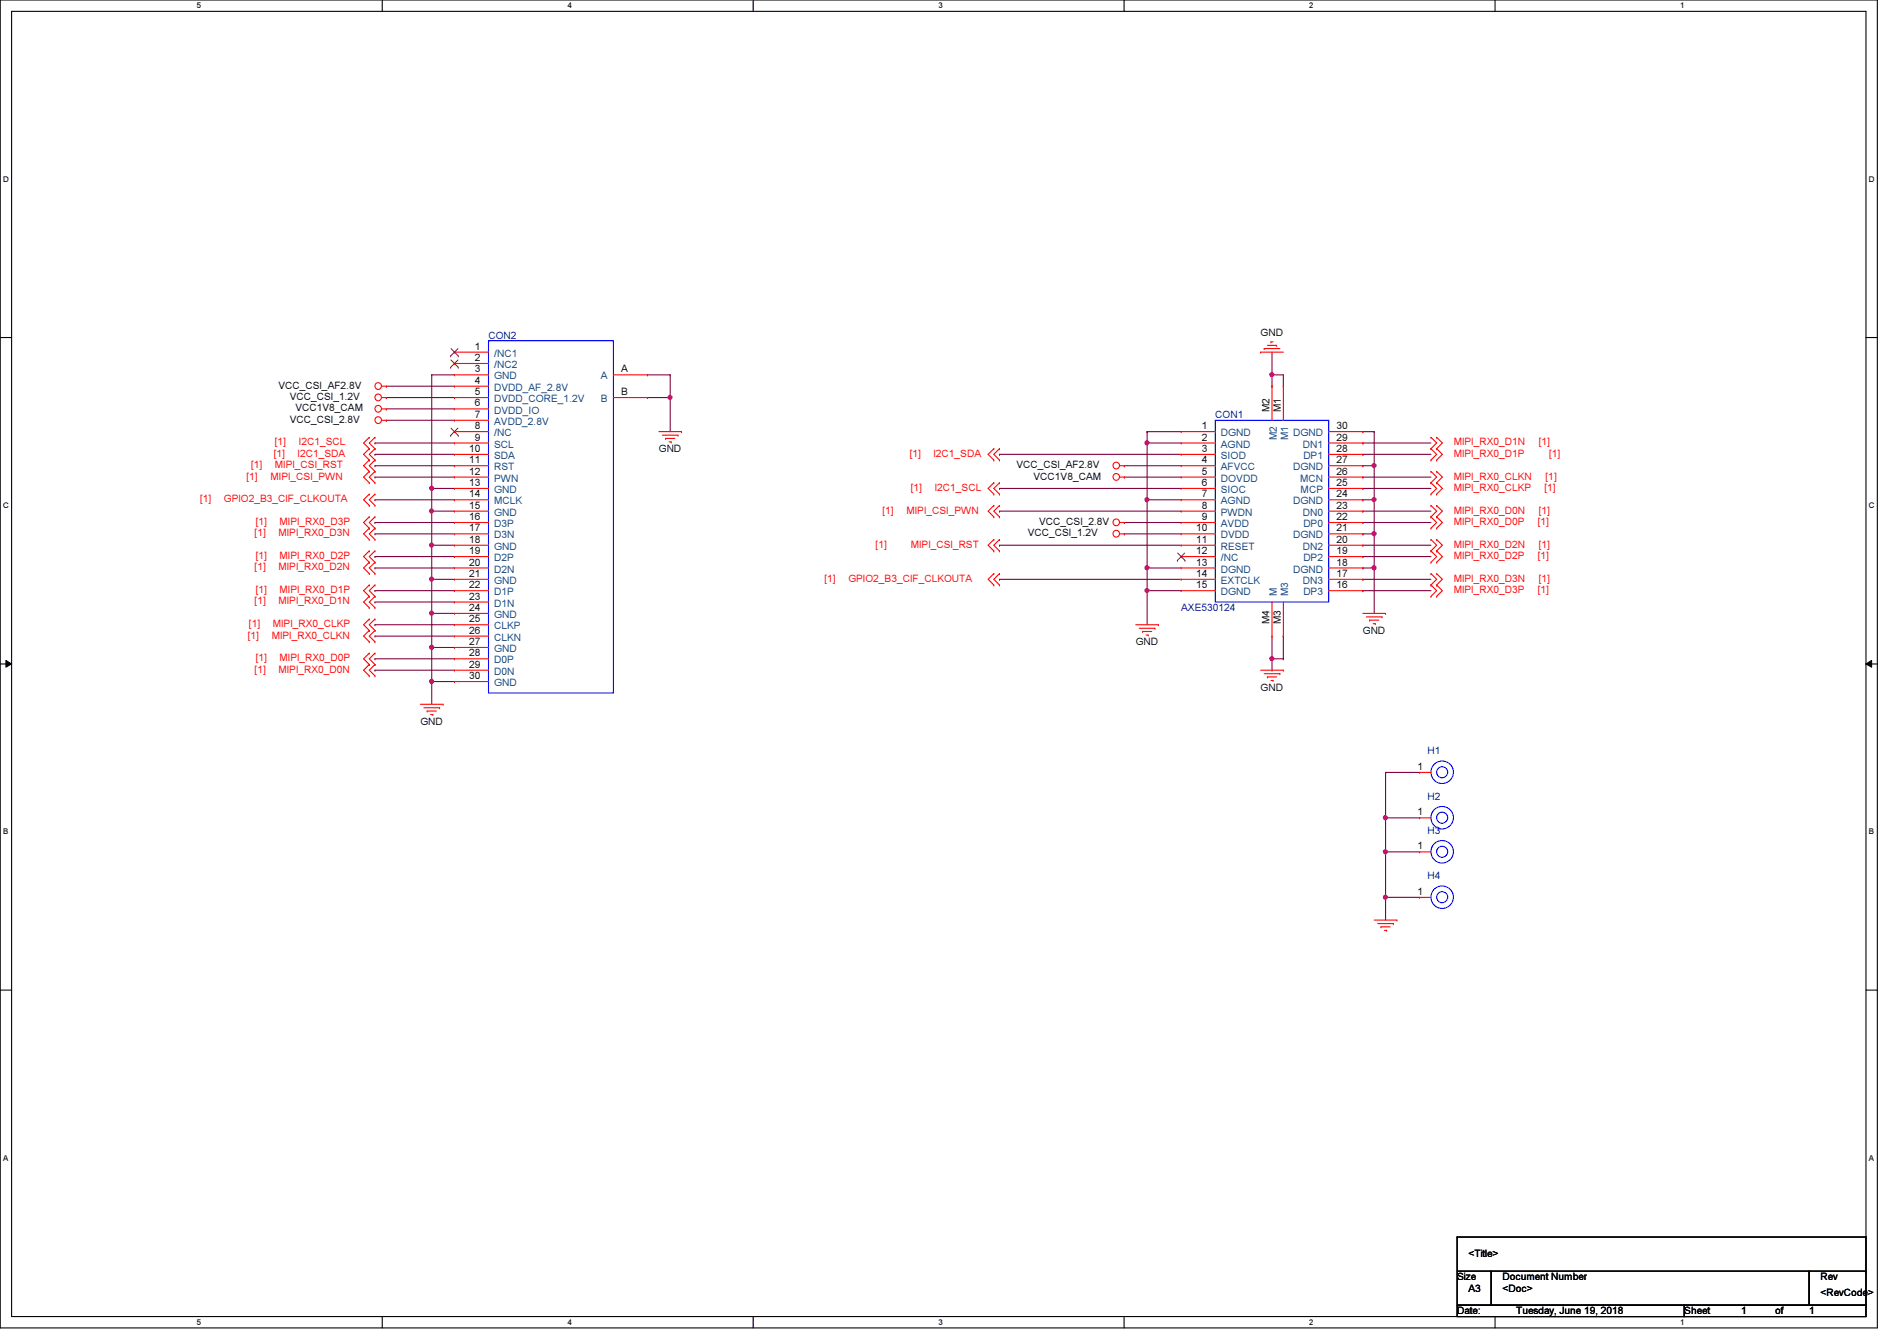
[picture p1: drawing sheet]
<svg xmlns="http://www.w3.org/2000/svg" width="297mm" height="210mm" viewBox="0 0 297 210" stroke-linecap="round" stroke-linejoin="round" font-family="sans-serif">
<path d="M0 0h294v207.9h-294zM1.8 1.8h290.4v204.3h-290.4z" fill="none" stroke="#000" stroke-width=".17"/>
<g fill="#fff">
<path d="M30.8 .2h.7v1.4h-.7z"/>
<path d="M30.8 206.2h.7v1.4h-.7z"/>
</g>
<path d="M59.9 0v1.8M59.9 206.1v1.8" fill="none" stroke="#000" stroke-width=".17"/>
<g fill="#fff">
<path d="M88.9 .2h.6v1.4h-.6z"/>
<path d="M88.9 206.2h.6v1.4h-.6z"/>
</g>
<path d="M117.9 0v1.8M117.9 206.1v1.8" fill="none" stroke="#000" stroke-width=".17"/>
<g fill="#fff">
<path d="M146.9 .2h.7v1.4h-.7z"/>
<path d="M146.9 206.2h.7v1.4h-.7z"/>
</g>
<path d="M176 0v1.8M176 206.1v1.8" fill="none" stroke="#000" stroke-width=".17"/>
<g fill="#fff">
<path d="M205 .2h.7v1.4h-.7z"/>
<path d="M205 206.2h.7v1.4h-.7z"/>
</g>
<path d="M234.1 0v1.8M234.1 206.1v1.8" fill="none" stroke="#000" stroke-width=".17"/>
<g fill="#fff">
<path d="M263.1 .2h.7v1.4h-.7z"/>
<path d="M263.1 206.2h.7v1.4h-.7z"/>
<path d="M.5 27.3h.9v1.4h-.9z"/>
<path d="M292.6 27.3h.9v1.4h-.9z"/>
<path d="M.5 78.4h.9v1.4h-.9z"/>
<path d="M292.6 78.4h.9v1.4h-.9z"/>
</g>
<path d="M0 52.8h1.8M292.2 52.8h1.8" fill="none" stroke="#000" stroke-width=".17"/>
<g fill="#fff">
<path d="M.5 129.5h.8v1.4h-.8z"/>
<path d="M292.6 129.5h.9v1.4h-.9z"/>
</g>
<path d="M0 103.9h1.8M292.2 103.9h1.8" fill="none" stroke="#000" stroke-width=".17"/>
<path d="M.9 103.4l.9 .5-.9 .5zM292.2 103.9l.9-.5v1z" fill="#000"/>
<path d="M.9 103.4l.9 .5-.9 .5zM292.2 103.9l.9-.5v1z" fill="none" stroke="#000" stroke-width=".16"/>
<g fill="#fff">
<path d="M.5 180.5h.8v1.4h-.8z"/>
<path d="M292.6 180.5h.9v1.4h-.9z"/>
</g>
<path d="M0 155h1.8M292.2 155h1.8" fill="none" stroke="#000" stroke-width=".17"/>
<path d="M217 120.9h.1M217 128h.1M217 120.9h5.3M217 120.9v7.1M217 128h5.3" fill="none" stroke="#800040" stroke-width=".17"/>
<circle cx="216.9" cy="128" r=".32" fill="#f0f"/>
<circle cx="216.9" cy="128" r=".32" fill="none" stroke="#f0f" stroke-width=".17"/>
<path d="M217 128h.1M217 133.3h.1M217 128v5.3M217 133.3h5.3" fill="none" stroke="#800040" stroke-width=".17"/>
<circle cx="216.9" cy="133.3" r=".32" fill="#f0f"/>
<circle cx="216.9" cy="133.3" r=".32" fill="none" stroke="#f0f" stroke-width=".17"/>
<path d="M217 133.3h.1M217 133.3v7.2M217 140.5h.1M217 140.5h5.3" fill="none" stroke="#800040" stroke-width=".17"/>
<circle cx="216.9" cy="140.4" r=".32" fill="#f0f"/>
<circle cx="216.9" cy="140.4" r=".32" fill="none" stroke="#f0f" stroke-width=".17"/>
<g fill="none" stroke="#800040" stroke-width=".17">
<path d="M67.6 58.7v21.3M58.7 78.2h.1M58.7 72.9h.1M58.7 74.7h.1M58.7 78.2h12.5M58.7 72.9h12.5M58.7 74.7h12.5M67.6 76.5h.1M67.6 76.5h3.6M58.7 88.9h.1M58.7 87.1h.1M58.7 81.8h.1"/>
<path d="M58.7 83.6h.1M58.7 88.9h12.5M58.7 87.1h12.5M58.7 81.8h12.5M58.7 83.6h12.5M58.7 104.9h.1M58.7 103.1h.1M58.7 104.9h12.5M58.7 103.1h12.5M217 140.5h.1M217 140.5v3.5"/>
</g>
<circle cx="67.6" cy="80" r=".32" fill="#f0f"/>
<circle cx="67.6" cy="80" r=".32" fill="none" stroke="#f0f" stroke-width=".17"/>
<circle cx="67.6" cy="76.4" r=".32" fill="#f0f"/>
<circle cx="67.6" cy="76.4" r=".32" fill="none" stroke="#f0f" stroke-width=".17"/>
<path d="M67.6 80h.1M67.6 80h3.6M67.6 80v5.3" fill="none" stroke="#800040" stroke-width=".17"/>
<circle cx="67.6" cy="85.3" r=".32" fill="#f0f"/>
<circle cx="67.6" cy="85.3" r=".32" fill="none" stroke="#f0f" stroke-width=".17"/>
<path d="M67.6 85.3h.1M67.6 90.7h.1M67.6 85.3h3.6M67.6 85.3v10.7M67.6 90.7h3.6" fill="none" stroke="#800040" stroke-width=".17"/>
<circle cx="67.6" cy="96" r=".32" fill="#f0f"/>
<circle cx="67.6" cy="96" r=".32" fill="none" stroke="#f0f" stroke-width=".17"/>
<circle cx="67.6" cy="90.7" r=".32" fill="#f0f"/>
<circle cx="67.6" cy="90.7" r=".32" fill="none" stroke="#f0f" stroke-width=".17"/>
<path d="M67.6 96h.1M67.6 96h3.6M67.6 96v10.7M67.6 101.3h.1M67.6 101.3h3.6" fill="none" stroke="#800040" stroke-width=".17"/>
<circle cx="67.6" cy="106.7" r=".32" fill="#f0f"/>
<circle cx="67.6" cy="106.7" r=".32" fill="none" stroke="#f0f" stroke-width=".17"/>
<circle cx="67.6" cy="101.3" r=".32" fill="#f0f"/>
<circle cx="67.6" cy="101.3" r=".32" fill="none" stroke="#f0f" stroke-width=".17"/>
<path d="M101.4 58.7h.1M101.4 58.7h3.5M104.9 58.7h.1M104.9 58.7v8.9M101.4 62.2h.1M101.4 62.2h3.5M104.9 62.2h.1M67.6 106.7h.1M67.6 106.7h3.6M67.6 106.7v3.5" fill="none" stroke="#800040" stroke-width=".17"/>
<circle cx="104.9" cy="62.2" r=".32" fill="#f0f"/>
<circle cx="104.9" cy="62.2" r=".32" fill="none" stroke="#f0f" stroke-width=".17"/>
<g fill="none" stroke="#800040" stroke-width=".17">
<path d="M67.6 58.7h.1M67.6 58.7h3.6M58.7 69.3h.1M58.7 71.1h.1M58.7 69.3h12.5M58.7 71.1h12.5M60.5 60.5h.1M60.5 62.2h.1M60.5 64h.1M60.5 65.8h.1M60.5 60.5h10.7M60.5 62.2h10.7"/>
<path d="M60.5 64h10.7M60.5 65.8h10.7M156.5 71.1h.1M156.5 76.5h.1M156.5 71.1h28.5M156.5 76.5h28.5M176.1 72.9h.1M176.1 74.7h.1M176.1 72.9h8.9M176.1 74.7h8.9M213.4 74.7h.1M213.4 76.5h.1"/>
<path d="M213.4 69.3h.1M213.4 71.1h.1M213.4 67.6h.1M213.4 69.3h10.7M213.4 71.1h10.7M213.4 74.7h10.7M213.4 76.5h10.7M213.4 67.6h1.8M215.2 67.6h.1M215.2 67.6v5.3M156.5 90.7h.1M156.5 90.7h28.5"/>
<path d="M176.1 81.8h.1M176.1 81.8h8.9M213.4 85.3h.1M213.4 87.1h.1M213.4 90.7h.1M213.4 92.5h.1M213.4 80h.1M213.4 81.8h.1M213.4 90.7h10.7M213.4 81.8h10.7M213.4 85.3h10.7M213.4 87.1h10.7"/>
<path d="M213.4 92.5h10.7M213.4 80h10.7"/>
</g>
<circle cx="215.2" cy="72.9" r=".32" fill="#f0f"/>
<circle cx="215.2" cy="72.9" r=".32" fill="none" stroke="#f0f" stroke-width=".17"/>
<path d="M213.4 72.9h.1M213.4 78.2h.1M213.4 72.9h1.8M213.4 78.2h1.8M215.2 72.9h.1M215.2 78.2h.1M215.2 72.9v10.7" fill="none" stroke="#800040" stroke-width=".17"/>
<circle cx="215.2" cy="83.5" r=".32" fill="#f0f"/>
<circle cx="215.2" cy="83.5" r=".32" fill="none" stroke="#f0f" stroke-width=".17"/>
<circle cx="215.2" cy="78.2" r=".32" fill="#f0f"/>
<circle cx="215.2" cy="78.2" r=".32" fill="none" stroke="#f0f" stroke-width=".17"/>
<path d="M213.4 83.6h.1M213.4 88.9h.1M213.4 83.6h1.8M213.4 88.9h1.8M215.2 83.6h.1M215.2 88.9h.1M215.2 83.6v12.4" fill="none" stroke="#800040" stroke-width=".17"/>
<circle cx="215.2" cy="88.9" r=".32" fill="#f0f"/>
<circle cx="215.2" cy="88.9" r=".32" fill="none" stroke="#f0f" stroke-width=".17"/>
<path d="M179.6 67.6h.1M179.6 69.3h.1M179.6 67.6v1.7M179.6 67.6h5.4M179.6 69.3h5.4" fill="none" stroke="#800040" stroke-width=".17"/>
<circle cx="179.6" cy="69.3" r=".32" fill="#f0f"/>
<circle cx="179.6" cy="69.3" r=".32" fill="none" stroke="#f0f" stroke-width=".17"/>
<path d="M179.6 69.3h.1M179.6 78.2h.1M179.6 69.3v19.6M179.6 78.2h5.4" fill="none" stroke="#800040" stroke-width=".17"/>
<circle cx="179.6" cy="88.9" r=".32" fill="#f0f"/>
<circle cx="179.6" cy="88.9" r=".32" fill="none" stroke="#f0f" stroke-width=".17"/>
<circle cx="179.6" cy="78.2" r=".32" fill="#f0f"/>
<circle cx="179.6" cy="78.2" r=".32" fill="none" stroke="#f0f" stroke-width=".17"/>
<path d="M179.6 88.9h.1M179.6 92.5h.1M179.6 88.9h5.4M179.6 88.9v8.9M179.6 92.5h5.4" fill="none" stroke="#800040" stroke-width=".17"/>
<circle cx="179.6" cy="92.4" r=".32" fill="#f0f"/>
<circle cx="179.6" cy="92.4" r=".32" fill="none" stroke="#f0f" stroke-width=".17"/>
<g fill="none" stroke="#800040" stroke-width=".17">
<path d="M156.5 80h.1M156.5 85.3h.1M156.5 80h28.5M156.5 85.3h28.5M176.1 83.6h.1M176.1 83.6h8.9M199.2 99.6v5.3M201 99.6h.1M201 99.6v3.5M199.2 103.1h.1M199.2 104.9h.1M199.2 103.1h1.8"/>
<path d="M201 103.1h.1"/>
</g>
<circle cx="199.2" cy="103.1" r=".32" fill="#f0f"/>
<circle cx="199.2" cy="103.1" r=".32" fill="none" stroke="#f0f" stroke-width=".17"/>
<path d="M199.2 58.7h.1M199.2 55.1v5.4M199.2 58.7h1.8M199.2 60.5h.1" fill="none" stroke="#800040" stroke-width=".17"/>
<circle cx="199.2" cy="58.6" r=".32" fill="#f0f"/>
<circle cx="199.2" cy="58.6" r=".32" fill="none" stroke="#f0f" stroke-width=".17"/>
<path d="M201 58.7v1.8M201 60.5h.1M58.7 94.2h.1M58.7 92.5h.1M58.7 97.8h.1M58.7 99.6h.1M58.7 94.2h12.5M58.7 92.5h12.5M58.7 97.8h12.5M58.7 99.6h12.5" fill="none" stroke="#800040" stroke-width=".17"/>
<g fill="none" stroke="#f00" stroke-width=".17">
<path d="M71.2 56.9h.1M71.2 55.1h.1M71.2 58.7h.1M71.2 55.1h5.3M71.2 56.9h5.3M71.2 58.7h5.3M96.1 58.7h5.3M101.4 58.7h.1M197.4 55.1h.1M197.4 55.1h3.6M197.9 54.6h.1M197.9 54.6h2.5"/>
<path d="M198.5 54.1h1.4M199 53.5h.1M199 53.5h.3M199.9 54.1h.1M57.8 73.8h.1M57.8 72h.1M57.8 75.6h.1M57.8 79.1h.1M57.8 77.3h.1M57.8 70.2h.1M57.8 68.5h.1M57.8 72l-.9 .9 .9 .9"/>
<path d="M57.8 73.8l-.9 .9 .9 .9M57.8 77.3l-.9 .9 .9 .9M57.8 70.2l-.9 .9 .9 .9M57.8 68.5l-.9 .8 .9 .9M58.7 73.8h.1M58.7 72h.1M58.7 75.6h.1M58.7 79.1h.1M58.7 77.3h.1M58.7 70.2h.1M58.7 68.5h.1M58.7 72l-.9 .9 .9 .9"/>
<path d="M58.7 73.8l-.9 .9 .9 .9M58.7 77.3l-.9 .9 .9 .9M58.7 70.2l-.9 .9 .9 .9M58.7 68.5l-.9 .8 .9 .9M59.8 64h.7M59.8 60.5h.7M59.8 65.8h.7M59.8 62.2h.7M60.5 64h.1M60.5 60.5h.1M60.5 65.8h.1M60.5 62.2h.1"/>
<path d="M71.2 60.5h.1M71.2 62.2h.1M71.2 64h.1M71.2 65.8h.1M71.2 67.6h.1M71.2 71.1h.1M71.2 69.3h.1M71.2 72.9h.1M71.2 74.7h.1M71.2 78.2h.1M71.2 76.5h.1M71.2 67.6h5.3"/>
<path d="M71.2 64h5.3M71.2 60.5h5.3M71.2 65.8h5.3M71.2 62.2h5.3M71.2 72.9h5.3M71.2 74.7h5.3M71.2 69.3h5.3M71.2 71.1h5.3M71.2 76.5h5.3M71.2 78.2h5.3M96.1 62.2h5.3M101.4 62.2h.1"/>
<path d="M103.2 67.6h3.5M103.7 68.1h2.5M104.2 68.6h.1M104.2 68.6h1.5M104.8 69.2h.3M105.1 69.2h.1M106.2 68.1h.1M106.7 67.6h.1M155.6 72h.1M155.6 70.2h.1M155.6 77.3h.1M155.6 75.6h.1"/>
<path d="M155.6 79.1h.1M155.6 70.2l-.9 .9 .9 .9M155.6 75.6l-.9 .9 .9 .8M155.6 79.1l-.9 .9 .9 .9M156.5 72h.1M156.5 70.2h.1M156.5 77.3h.1M156.5 75.6h.1M156.5 79.1h.1M156.5 70.2l-.9 .9 .9 .9M156.5 75.6l-.9 .9 .9 .8M156.5 79.1l-.9 .9 .9 .9"/>
<path d="M175.3 72.9h.8M175.3 74.7h.8M176.1 72.9h.1M176.1 74.7h.1M185 67.6h.1M185 69.3h.1M185 71.1h.1M185 72.9h.1M185 74.7h.1M185 76.5h.1M185 78.2h.1M185 67.6h5.3"/>
<path d="M185 72.9h5.3M185 74.7h5.3M185 69.3h5.3M185 71.1h5.3M185 76.5h5.3M185 78.2h5.3M199.2 60.5h.1M199.2 60.5v5.3M201 60.5h.1M201 60.5v5.3M208.1 67.6h5.3M208.1 72.9h5.3"/>
<path d="M208.1 74.7h5.3M208.1 69.3h5.3M208.1 71.1h5.3M208.1 76.5h5.3M208.1 78.2h5.3M213.4 78.2h.1M213.4 76.5h.1M213.4 74.7h.1M213.4 72.9h.1M213.4 71.1h.1M213.4 69.3h.1M213.4 67.6h.1"/>
<path d="M224.1 79.1h.1M224.1 70.2h.1M224.1 68.5h.1M224.1 72h.1M224.1 75.6h.1M224.1 73.8h.1M224.1 77.3h.1M224.1 79.1l.9 .9-.9 .9M224.1 68.5l.9 .8-.9 .9M224.1 70.2l.9 .9-.9 .9M224.1 73.8l.9 .9-.9 .9M224.1 75.6l.9 .9-.9 .8"/>
<path d="M225 79.1h.1M225 70.2h.1M225 68.5h.1M225 72h.1M225 75.6h.1M225 73.8h.1M225 77.3h.1M225 79.1l.8 .9-.8 .9M225 68.5l.8 .8-.8 .9M225 70.2l.8 .9-.8 .9M225 73.8l.8 .9-.8 .9M225 75.6l.8 .9-.8 .8"/>
<path d="M57.8 84.5h.1M57.8 82.7h.1M57.8 80.9h.1M57.8 89.8h.1M57.8 88h.1M57.8 86.2h.1M57.8 95.1h.1M57.8 93.3h.1M57.8 91.6h.1M57.8 98.7h.1M57.8 96.9h.1M57.8 82.7l-.9 .9 .9 .9"/>
<path d="M57.8 80.9l-.9 .9 .9 .9M57.8 88l-.9 .9 .9 .9M57.8 86.2l-.9 .9 .9 .9M57.8 93.3l-.9 .9 .9 .9M57.8 91.6l-.9 .9 .9 .8M57.8 98.7l-.9 .9 .9 .9M57.8 96.9l-.9 .9 .9 .9M58.7 84.5h.1M58.7 82.7h.1M58.7 80.9h.1M58.7 89.8h.1M58.7 88h.1"/>
<path d="M58.7 86.2h.1M58.7 95.1h.1M58.7 93.3h.1M58.7 91.6h.1M58.7 98.7h.1M58.7 96.9h.1M58.7 82.7l-.9 .9 .9 .9M58.7 80.9l-.9 .9 .9 .9M58.7 88l-.9 .9 .9 .9M58.7 86.2l-.9 .9 .9 .9M58.7 93.3l-.9 .9 .9 .9M58.7 91.6l-.9 .9 .9 .8"/>
<path d="M58.7 98.7l-.9 .9 .9 .9M58.7 96.9l-.9 .9 .9 .9M71.2 81.8h.1M71.2 80h.1M71.2 83.6h.1M71.2 85.3h.1M71.2 87.1h.1M71.2 88.9h.1M71.2 90.7h.1M71.2 92.5h.1M71.2 94.2h.1M71.2 96h.1"/>
<path d="M71.2 97.8h.1M71.2 99.6h.1M71.2 81.8h5.3M71.2 83.6h5.3M71.2 96h5.3M71.2 97.8h5.3M71.2 80h5.3M71.2 85.3h5.3M71.2 87.1h5.3M71.2 88.9h5.3M71.2 90.7h5.3M71.2 92.5h5.3"/>
<path d="M71.2 94.2h5.3M71.2 99.6h5.3M155.6 91.6h.1M155.6 89.8h.1M155.6 86.2h.1M155.6 84.5h.1M155.6 80.9h.1M155.6 89.8l-.9 .9 .9 .9M155.6 84.5l-.9 .8 .9 .9M156.5 91.6h.1M156.5 89.8h.1M156.5 86.2h.1"/>
<path d="M156.5 84.5h.1M156.5 80.9h.1M156.5 89.8l-.9 .9 .9 .9M156.5 84.5l-.9 .8 .9 .9M175.3 81.8h.8M175.3 83.6h.8M176.1 81.8h.1M176.1 83.6h.1M177.8 97.8h3.6M178.4 98.3h2.4M178.9 98.8h.1M178.9 98.8h1.4"/>
<path d="M179.4 99.4h.4M179.8 99.4h.1M180.8 98.3h.1M181.4 97.8h.1M185 80h.1M185 81.8h.1M185 83.6h.1M185 85.3h.1M185 87.1h.1M185 88.9h.1M185 90.7h.1M185 92.5h.1"/>
<path d="M185 81.8h5.3M185 83.6h5.3M185 80h5.3M185 85.3h5.3M185 87.1h5.3M185 88.9h5.3M185 90.7h5.3M185 92.5h5.3M199.2 99.6h.1M199.2 94.2v5.4M201 99.6h.1M201 94.2v5.4"/>
<path d="M208.1 81.8h5.3M208.1 83.6h5.3M208.1 80h5.3M208.1 85.3h5.3M208.1 87.1h5.3M208.1 88.9h5.3M208.1 90.7h5.3M208.1 92.5h5.3M213.4 92.5h.1M213.4 90.7h.1M213.4 88.9h.1M213.4 87.1h.1"/>
<path d="M213.4 85.3h.1M213.4 83.6h.1M213.4 81.8h.1M213.4 80h.1M213.4 96h3.6M213.9 96.6h2.5M214.5 97.1h.1M214.5 97.1h1.4M215 97.6h.3M215.3 97.6h.1M216.4 96.6h.1M217 96h.1"/>
<path d="M224.1 80.9h.1M224.1 82.7h.1M224.1 86.2h.1M224.1 84.5h.1M224.1 88h.1M224.1 91.6h.1M224.1 89.8h.1M224.1 93.3h.1M224.1 80.9l.9 .9-.9 .9M224.1 84.5l.9 .8-.9 .9M224.1 86.2l.9 .9-.9 .9M224.1 89.8l.9 .9-.9 .9"/>
<path d="M224.1 91.6l.9 .9-.9 .8M225 80.9h.1M225 82.7h.1M225 86.2h.1M225 84.5h.1M225 88h.1M225 91.6h.1M225 89.8h.1M225 93.3h.1M225 80.9l.8 .9-.8 .9M225 84.5l.8 .8-.8 .9M225 86.2l.8 .9-.8 .9"/>
<path d="M225 89.8l.8 .9-.8 .9M225 91.6l.8 .9-.8 .8M57.8 105.8h.1M57.8 104h.1M57.8 102.2h.1M57.8 100.5h.1M57.8 104l-.9 .9 .9 .9M57.8 102.2l-.9 .9 .9 .9M58.7 105.8h.1M58.7 104h.1M58.7 102.2h.1M58.7 100.5h.1"/>
<path d="M58.7 104l-.9 .9 .9 .9M58.7 102.2l-.9 .9 .9 .9M65.8 110.2h3.6M66.4 110.8h2.4M66.9 111.3h.1M66.9 111.3h1.4M67.4 111.8h.4M67.8 111.8h.1M68.8 110.8h.1M69.4 110.2h.1M71.2 101.3h.1M71.2 103.1h.1"/>
<path d="M71.2 104.9h.1M71.2 106.7h.1M71.2 104.9h5.3M71.2 101.3h5.3M71.2 103.1h5.3M71.2 106.7h5.3M197.4 104.9h3.6M197.9 105.5h2.5M198.5 106h.1M198.5 106h1.4M199 106.5h.3M199.3 106.5h.1"/>
<path d="M200.4 105.5h.1M201 104.9h.1M222.3 128h.1M222.3 120.9h.1M222.3 133.3h.1M222.3 128h1.8M222.3 120.9h1.8M222.3 133.3h1.8M215.2 144h3.5M215.7 144.6h2.5M216.2 145.1h.1M216.2 145.1h1.5"/>
<path d="M216.8 145.6h.3M217.1 145.6h.1M218.2 144.6h.1M218.7 144h.1M222.3 140.5h.1M222.3 140.5h1.8"/>
<circle cx="59.2" cy="65.8" r=".52"/>
<circle cx="59.2" cy="64" r=".52"/>
<circle cx="59.2" cy="62.2" r=".52"/>
<circle cx="59.2" cy="60.4" r=".52"/>
<circle cx="174.8" cy="72.9" r=".52"/>
<circle cx="174.8" cy="74.6" r=".52"/>
<circle cx="174.8" cy="83.5" r=".52"/>
<circle cx="174.8" cy="81.8" r=".52"/>
</g>
<path d="M228.2 199h5.3v5.3h-5.3zM228.2 193.6h.1M228.2 193.6v5.4M228.2 193.6h64M233.5 199h49.8v5.3h-49.8zM283.3 199h8.9v5.3h-8.9zM292.2 193.6h.1M292.2 199h.1M292.2 193.6v5.4M228.2 204.3h35.5v1.8h-35.5zM263.7 204.3h28.5v1.8h-28.5z" fill="none" stroke="#000" stroke-width=".17"/>
<g fill="none" stroke="#00f" stroke-width=".17">
<path d="M76.5 53.3h19.6v55.2h-19.6zM190.3 65.8h17.8v28.4h-17.8z"/>
<circle cx="225.8" cy="120.9" r="1.76"/>
<circle cx="225.8" cy="133.3" r="1.76"/>
<circle cx="225.8" cy="128" r="1.76"/>
<circle cx="225.8" cy="120.9" r=".87"/>
<circle cx="225.8" cy="133.3" r=".87"/>
<circle cx="225.8" cy="128" r=".87"/>
<circle cx="225.8" cy="140.4" r="1.76"/>
<circle cx="225.8" cy="140.4" r=".87"/>
</g>
<g fill="none" stroke="#804000" stroke-width=".16">
<path d="M70.6 57.5h.1M70.6 55.7h.1M70.6 56.3l1.2 1.2M70.6 54.6l1.2 1.1M71.7 56.3l-1.1 1.2M71.7 54.6l-1.1 1.1M71.8 57.5h.1M71.8 55.7h.1M70.6 68.2h.1M70.6 67l1.2 1.2M71.7 67l-1.1 1.2M71.8 68.2h.1"/>
<path d="M184.4 87.7h.1M184.4 86.6l1.1 1.1M185.5 86.6l-1.1 1.1M185.5 87.7h.1"/>
</g>
<circle cx="216.9" cy="128" r=".32" fill="#f0f"/>
<circle cx="216.9" cy="128" r=".32" fill="none" stroke="#f0f" stroke-width=".17"/>
<circle cx="216.9" cy="133.3" r=".32" fill="#f0f"/>
<circle cx="216.9" cy="133.3" r=".32" fill="none" stroke="#f0f" stroke-width=".17"/>
<circle cx="216.9" cy="140.4" r=".32" fill="#f0f"/>
<circle cx="216.9" cy="140.4" r=".32" fill="none" stroke="#f0f" stroke-width=".17"/>
<circle cx="67.6" cy="80" r=".32" fill="#f0f"/>
<circle cx="67.6" cy="80" r=".32" fill="none" stroke="#f0f" stroke-width=".17"/>
<circle cx="67.6" cy="76.4" r=".32" fill="#f0f"/>
<circle cx="67.6" cy="76.4" r=".32" fill="none" stroke="#f0f" stroke-width=".17"/>
<circle cx="67.6" cy="85.3" r=".32" fill="#f0f"/>
<circle cx="67.6" cy="85.3" r=".32" fill="none" stroke="#f0f" stroke-width=".17"/>
<circle cx="67.6" cy="96" r=".32" fill="#f0f"/>
<circle cx="67.6" cy="96" r=".32" fill="none" stroke="#f0f" stroke-width=".17"/>
<circle cx="67.6" cy="90.7" r=".32" fill="#f0f"/>
<circle cx="67.6" cy="90.7" r=".32" fill="none" stroke="#f0f" stroke-width=".17"/>
<circle cx="67.6" cy="106.7" r=".32" fill="#f0f"/>
<circle cx="67.6" cy="106.7" r=".32" fill="none" stroke="#f0f" stroke-width=".17"/>
<circle cx="67.6" cy="101.3" r=".32" fill="#f0f"/>
<circle cx="67.6" cy="101.3" r=".32" fill="none" stroke="#f0f" stroke-width=".17"/>
<circle cx="104.9" cy="62.2" r=".32" fill="#f0f"/>
<circle cx="104.9" cy="62.2" r=".32" fill="none" stroke="#f0f" stroke-width=".17"/>
<circle cx="215.2" cy="72.9" r=".32" fill="#f0f"/>
<circle cx="215.2" cy="72.9" r=".32" fill="none" stroke="#f0f" stroke-width=".17"/>
<circle cx="215.2" cy="83.5" r=".32" fill="#f0f"/>
<circle cx="215.2" cy="83.5" r=".32" fill="none" stroke="#f0f" stroke-width=".17"/>
<circle cx="215.2" cy="78.2" r=".32" fill="#f0f"/>
<circle cx="215.2" cy="78.2" r=".32" fill="none" stroke="#f0f" stroke-width=".17"/>
<circle cx="215.2" cy="88.9" r=".32" fill="#f0f"/>
<circle cx="215.2" cy="88.9" r=".32" fill="none" stroke="#f0f" stroke-width=".17"/>
<circle cx="179.6" cy="69.3" r=".32" fill="#f0f"/>
<circle cx="179.6" cy="69.3" r=".32" fill="none" stroke="#f0f" stroke-width=".17"/>
<circle cx="179.6" cy="88.9" r=".32" fill="#f0f"/>
<circle cx="179.6" cy="88.9" r=".32" fill="none" stroke="#f0f" stroke-width=".17"/>
<circle cx="179.6" cy="78.2" r=".32" fill="#f0f"/>
<circle cx="179.6" cy="78.2" r=".32" fill="none" stroke="#f0f" stroke-width=".17"/>
<circle cx="179.6" cy="92.4" r=".32" fill="#f0f"/>
<circle cx="179.6" cy="92.4" r=".32" fill="none" stroke="#f0f" stroke-width=".17"/>
<circle cx="199.2" cy="103.1" r=".32" fill="#f0f"/>
<circle cx="199.2" cy="103.1" r=".32" fill="none" stroke="#f0f" stroke-width=".17"/>
<circle cx="199.2" cy="58.6" r=".32" fill="#f0f"/>
<circle cx="199.2" cy="58.6" r=".32" fill="none" stroke="#f0f" stroke-width=".17"/>
<g font-size="1.6" fill="#000080">
<text x="76.5" y="53">CON2</text>
<text x="190.3" y="65.4">CON1</text>
<text x="185" y="95.7">AXE530124</text>
<text x="223.5" y="118.1">H1</text>
<text x="223.5" y="125.2">H2</text>
<text x="223.5" y="130.5">H3</text>
<text x="223.5" y="137.6">H4</text>
</g>
<g font-size="1.6">
<text x="197.4" y="52.7">GND</text>
<text x="74.4" y="56.5">2</text>
<text x="74.4" y="54.7">1</text>
<text x="74.4" y="58.3">3</text>
<text x="97.3" y="58.3">A</text>
<text x="43.6" y="60.8">VCC_CSI_AF2.8V</text>
<text x="45.4" y="62.6">VCC_CSI_1.2V</text>
<text x="46.3" y="64.4">VCC1V8_CAM</text>
<text x="74.4" y="60.1">4</text>
<text x="74.4" y="61.8">5</text>
<text x="74.4" y="63.6">6</text>
<text x="74.4" y="65.4">7</text>
<text x="97.3" y="61.8">B</text>
<text x="198.8" y="64.6" transform="rotate(-90 198.8 64.6)">M2</text>
<text x="200.6" y="64.6" transform="rotate(-90 200.6 64.6)">M1</text>
<text x="45.4" y="66.2">VCC_CSI_2.8V</text>
<text x="73.5" y="70.7">10</text>
<text x="74.4" y="67.2">8</text>
<text x="74.4" y="69">9</text>
<text x="103.2" y="70.8">GND</text>
<text x="188.2" y="67.2">1</text>
<text x="188.2" y="69">2</text>
<text x="188.2" y="70.7">3</text>
<text x="209.3" y="70.7">28</text>
<text x="209.3" y="69">29</text>
<text x="209.3" y="67.2">30</text>
<text x="73.5" y="72.5">11</text>
<text x="73.5" y="74.3">12</text>
<text x="73.5" y="77.9">14</text>
<text x="73.5" y="76.1">13</text>
<text x="159.2" y="73.3">VCC_CSI_AF2.8V</text>
<text x="161.8" y="75.1">VCC1V8_CAM</text>
<text x="188.2" y="72.5">4</text>
<text x="188.2" y="74.3">5</text>
<text x="188.2" y="76.1">6</text>
<text x="188.2" y="77.9">7</text>
<text x="209.3" y="77.9">24</text>
<text x="209.3" y="76.1">25</text>
<text x="209.3" y="74.3">26</text>
<text x="209.3" y="72.5">27</text>
<text x="73.5" y="81.4">16</text>
<text x="73.5" y="79.6">15</text>
<text x="73.5" y="83.2">17</text>
<text x="160.9" y="83.9">VCC_CSI_1.2V</text>
<text x="162.7" y="82.2">VCC_CSI_2.8V</text>
<text x="187.3" y="83.2">10</text>
<text x="188.2" y="79.6">8</text>
<text x="188.2" y="81.4">9</text>
<text x="209.3" y="83.2">21</text>
<text x="209.3" y="81.4">22</text>
<text x="209.3" y="79.6">23</text>
<text x="73.5" y="85">18</text>
<text x="73.5" y="86.7">19</text>
<text x="73.5" y="88.5">20</text>
<text x="187.3" y="85">11</text>
<text x="187.3" y="86.7">12</text>
<text x="187.3" y="88.5">13</text>
<text x="209.3" y="88.5">18</text>
<text x="209.3" y="86.7">19</text>
<text x="209.3" y="85">20</text>
<text x="73.5" y="90.3">21</text>
<text x="73.5" y="92.1">22</text>
<text x="73.5" y="93.9">23</text>
<text x="73.5" y="95.6">24</text>
<text x="187.3" y="90.3">14</text>
<text x="187.3" y="92.1">15</text>
<text x="209.3" y="92.1">16</text>
<text x="209.3" y="90.3">17</text>
<text x="73.5" y="97.4">25</text>
<text x="73.5" y="99.2">26</text>
<text x="73.5" y="101">27</text>
<text x="177.8" y="101">GND</text>
<text x="198.8" y="97.7" transform="rotate(-90 198.8 97.7)">M4</text>
<text x="200.6" y="97.7" transform="rotate(-90 200.6 97.7)">M3</text>
<text x="213.4" y="99.2">GND</text>
<text x="73.5" y="102.7">28</text>
<text x="73.5" y="104.5">29</text>
<text x="73.5" y="106.3">30</text>
<text x="65.8" y="113.5">GND</text>
<text x="197.4" y="108.1">GND</text>
<text x="222" y="120.5">1</text>
<text x="222" y="127.6">1</text>
<text x="222" y="133">1</text>
<text x="222" y="140.1">1</text>
<text x="230" y="196.7">&lt;Title&gt;</text>
<text x="228.2" y="200.4">Size</text>
<text x="230" y="202.2">A3</text>
<text x="235.3" y="202.2">&lt;Doc&gt;</text>
<text x="235.3" y="200.4">Document Number</text>
<text x="285.1" y="202.9">&lt;RevCode&gt;</text>
<text x="285.1" y="200.4">Rev</text>
<text x="228.2" y="205.7">Date:</text>
<text x="237.4" y="205.7">Tuesday, June 19, 2018</text>
<text x="263.7" y="205.7">Sheet</text>
<text x="272.6" y="205.7">1</text>
<text x="278" y="205.7">of</text>
<text x="283.3" y="205.7">1</text>
</g>
<g font-size="1.6" fill="#004080">
<text x="77.4" y="57.6">/NC2</text>
<text x="77.4" y="55.8">/NC1</text>
<text x="77.4" y="59.4">GND</text>
<text x="94.1" y="59.4">A</text>
<text x="77.4" y="61.2">DVDD_AF_2.8V</text>
<text x="77.4" y="62.9">DVDD_CORE_1.2V</text>
<text x="77.4" y="64.7">DVDD_IO</text>
<text x="94.1" y="62.9">B</text>
<text x="77.4" y="66.5">AVDD_2.8V</text>
<text x="77.4" y="68.3">/NC</text>
<text x="77.4" y="71.8">SDA</text>
<text x="77.4" y="70.1">SCL</text>
<text x="191.2" y="68.3">DGND</text>
<text x="191.2" y="70.1">AGND</text>
<text x="191.2" y="71.8">SIOD</text>
<text x="199.9" y="68.9" transform="rotate(-90 199.9 68.9)">M2</text>
<text x="201.7" y="68.9" transform="rotate(-90 201.7 68.9)">M1</text>
<text x="202.5" y="68.3">DGND</text>
<text x="204" y="70.1">DN1</text>
<text x="204.1" y="71.8">DP1</text>
<text x="77.4" y="73.6">RST</text>
<text x="77.4" y="75.4">PWN</text>
<text x="77.4" y="77.2">GND</text>
<text x="191.2" y="73.6">AFVCC</text>
<text x="191.2" y="75.4">DOVDD</text>
<text x="191.2" y="77.2">SIOC</text>
<text x="202.5" y="73.6">DGND</text>
<text x="203.6" y="75.4">MCN</text>
<text x="203.7" y="77.2">MCP</text>
<text x="77.4" y="82.5">D3P</text>
<text x="77.4" y="79">MCLK</text>
<text x="77.4" y="80.7">GND</text>
<text x="191.2" y="79">AGND</text>
<text x="191.2" y="80.7">PWDN</text>
<text x="191.2" y="82.5">AVDD</text>
<text x="202.5" y="79">DGND</text>
<text x="204" y="80.7">DN0</text>
<text x="204.1" y="82.5">DP0</text>
<text x="77.4" y="84.3">D3N</text>
<text x="77.4" y="86.1">GND</text>
<text x="77.4" y="87.8">D2P</text>
<text x="77.4" y="89.6">D2N</text>
<text x="191.2" y="84.3">DVDD</text>
<text x="191.2" y="86.1">RESET</text>
<text x="191.2" y="87.8">/NC</text>
<text x="191.2" y="89.6">DGND</text>
<text x="202.5" y="89.6">DGND</text>
<text x="202.5" y="84.3">DGND</text>
<text x="204" y="86.1">DN2</text>
<text x="204.1" y="87.8">DP2</text>
<text x="77.4" y="91.4">GND</text>
<text x="77.4" y="93.2">D1P</text>
<text x="77.4" y="95">D1N</text>
<text x="191.2" y="91.4">EXTCLK</text>
<text x="191.2" y="93.2">DGND</text>
<text x="199.9" y="93.3" transform="rotate(-90 199.9 93.3)">M</text>
<text x="201.7" y="93.3" transform="rotate(-90 201.7 93.3)">M3</text>
<text x="204" y="91.4">DN3</text>
<text x="204.1" y="93.2">DP3</text>
<text x="77.4" y="96.7">GND</text>
<text x="77.4" y="98.5">CLKP</text>
<text x="77.4" y="100.3">CLKN</text>
<text x="77.4" y="102.1">GND</text>
<text x="77.4" y="103.8">D0P</text>
<text x="77.4" y="105.6">D0N</text>
<text x="77.4" y="107.4">GND</text>
</g>
<g font-size="1.6" fill="#f00">
<text x="42.9" y="71.5">[1]</text>
<text x="43" y="69.7">[1]</text>
<text x="46.6" y="71.5">I2C1_SDA</text>
<text x="46.8" y="69.7">I2C1_SCL</text>
<text x="142.4" y="71.5">[1]</text>
<text x="146.2" y="71.5">I2C1_SDA</text>
<text x="227.6" y="69.7">MIPI_RX0_D1N</text>
<text x="227.6" y="71.5">MIPI_RX0_D1P</text>
<text x="241" y="69.7">[1]</text>
<text x="242.6" y="71.5">[1]</text>
<text x="38.6" y="75.1">[1]</text>
<text x="39.3" y="73.3">[1]</text>
<text x="42.4" y="75.1">MIPI_CSI_PWN</text>
<text x="43" y="73.3">MIPI_CSI_RST</text>
<text x="142.6" y="76.8">[1]</text>
<text x="146.4" y="76.8">I2C1_SCL</text>
<text x="227.6" y="75.1">MIPI_RX0_CLKN</text>
<text x="227.6" y="76.8">MIPI_RX0_CLKP</text>
<text x="241.9" y="76.8">[1]</text>
<text x="242" y="75.1">[1]</text>
<text x="31.3" y="78.6">[1]</text>
<text x="35" y="78.6">GPIO2_B3_CIF_CLKOUTA</text>
<text x="39.9" y="83.9">[1]</text>
<text x="40" y="82.2">[1]</text>
<text x="43.6" y="83.9">MIPI_RX0_D3N</text>
<text x="43.8" y="82.2">MIPI_RX0_D3P</text>
<text x="138.2" y="80.4">[1]</text>
<text x="141.9" y="80.4">MIPI_CSI_PWN</text>
<text x="227.6" y="80.4">MIPI_RX0_D0N</text>
<text x="227.6" y="82.2">MIPI_RX0_D0P</text>
<text x="240.8" y="82.2">[1]</text>
<text x="241" y="80.4">[1]</text>
<text x="39.9" y="89.3">[1]</text>
<text x="40" y="87.5">[1]</text>
<text x="43.6" y="89.3">MIPI_RX0_D2N</text>
<text x="43.8" y="87.5">MIPI_RX0_D2P</text>
<text x="137.1" y="85.7">[1]</text>
<text x="142.6" y="85.7">MIPI_CSI_RST</text>
<text x="227.6" y="85.7">MIPI_RX0_D2N</text>
<text x="227.6" y="87.5">MIPI_RX0_D2P</text>
<text x="240.8" y="87.5">[1]</text>
<text x="241" y="85.7">[1]</text>
<text x="39.9" y="94.6">[1]</text>
<text x="40" y="92.8">[1]</text>
<text x="43.6" y="94.6">MIPI_RX0_D1N</text>
<text x="43.8" y="92.8">MIPI_RX0_D1P</text>
<text x="129.1" y="91.1">[1]</text>
<text x="132.8" y="91.1">GPIO2_B3_CIF_CLKOUTA</text>
<text x="227.6" y="91.1">MIPI_RX0_D3N</text>
<text x="227.6" y="92.8">MIPI_RX0_D3P</text>
<text x="240.8" y="92.8">[1]</text>
<text x="241" y="91.1">[1]</text>
<text x="38.8" y="99.9">[1]</text>
<text x="39" y="98.2">[1]</text>
<text x="42.5" y="99.9">MIPI_RX0_CLKN</text>
<text x="42.7" y="98.2">MIPI_RX0_CLKP</text>
<text x="39.9" y="105.3">[1]</text>
<text x="40" y="103.5">[1]</text>
<text x="43.6" y="105.3">MIPI_RX0_D0N</text>
<text x="43.8" y="103.5">MIPI_RX0_D0P</text>
</g>
<g font-size="1.3">
<text x="30.8" y="1.3">5</text>
<text x="88.9" y="1.3">4</text>
<text x="146.9" y="1.3">3</text>
<text x="205" y="1.3">2</text>
<text x="263.1" y="1.3">1</text>
<text x=".5" y="28.4">D</text>
<text x="292.6" y="28.4">D</text>
<text x=".5" y="79.5">C</text>
<text x="292.6" y="79.5">C</text>
<text x=".5" y="130.6">B</text>
<text x="292.6" y="130.6">B</text>
<text x=".5" y="181.7">A</text>
<text x="292.6" y="181.7">A</text>
<text x="30.8" y="207.4">5</text>
<text x="88.9" y="207.4">4</text>
<text x="146.9" y="207.4">3</text>
<text x="205" y="207.4">2</text>
<text x="263.1" y="207.4">1</text>
</g>
</svg>
